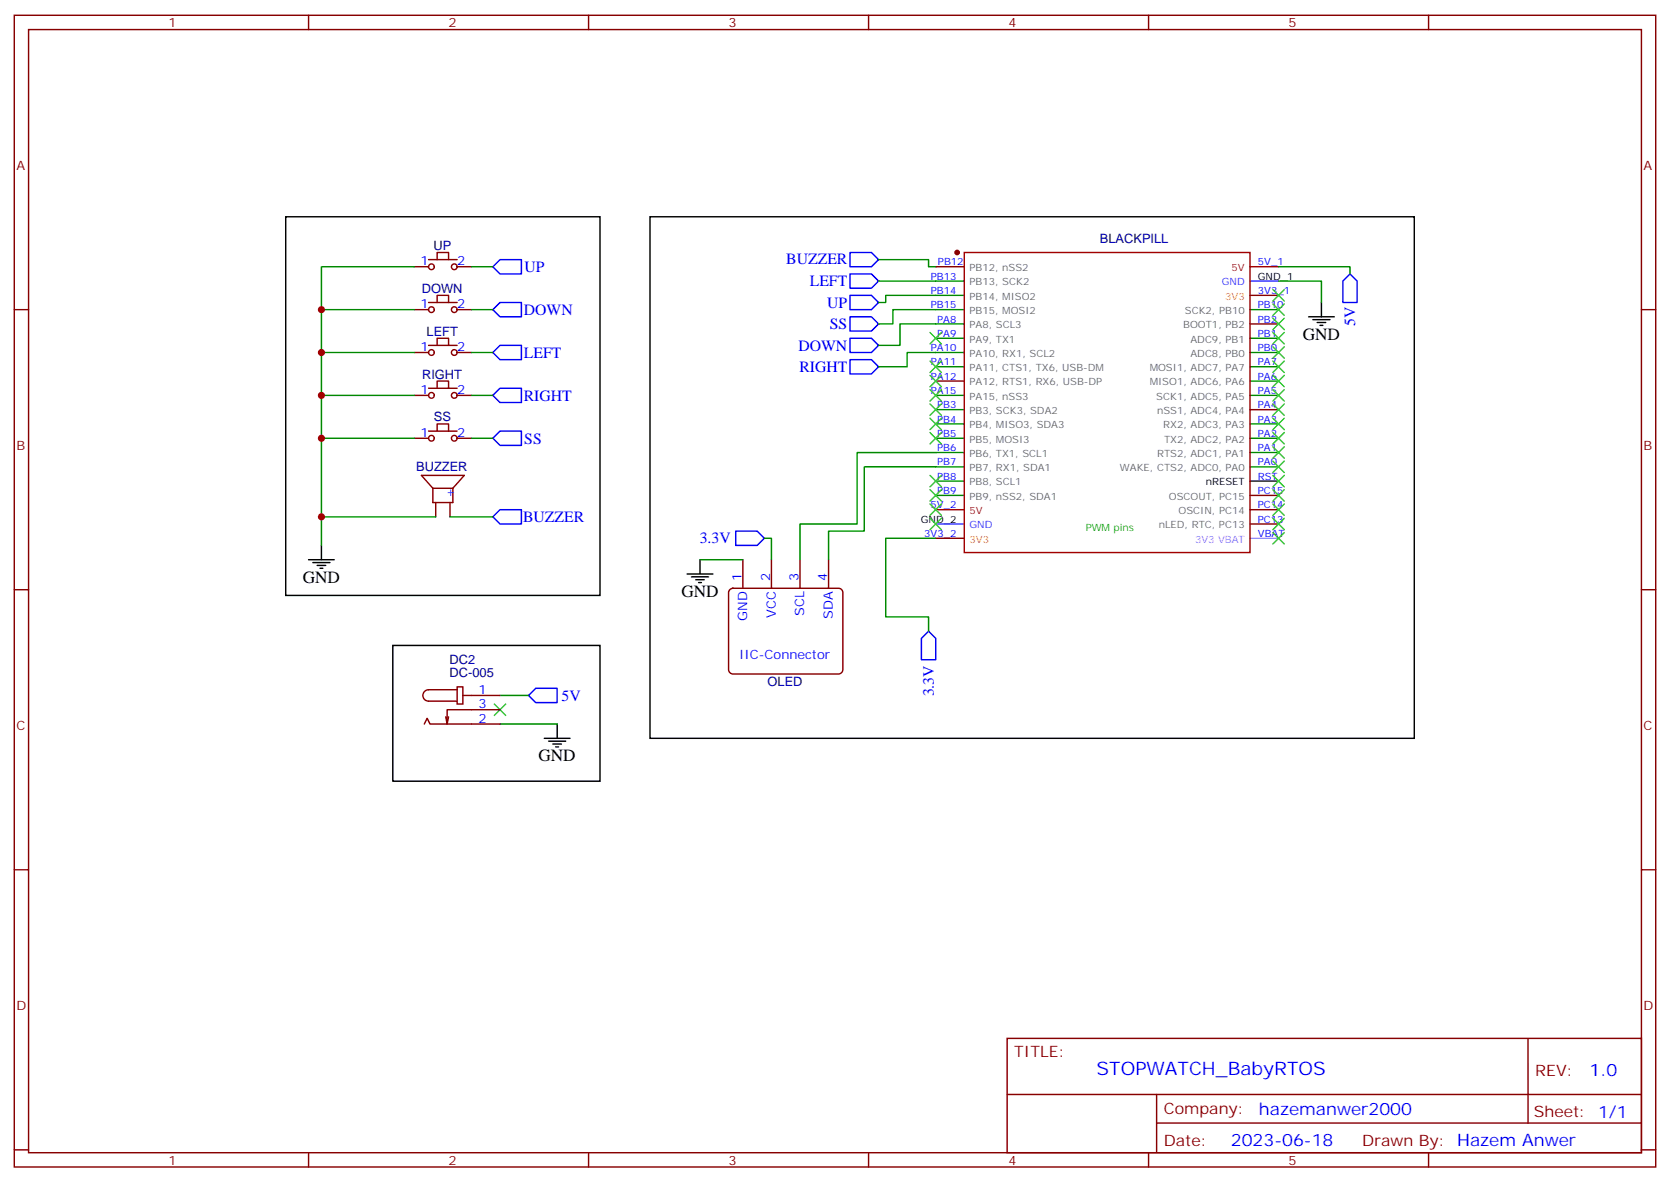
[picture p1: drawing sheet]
<svg xmlns="http://www.w3.org/2000/svg" width="412mm" height="292mm" viewBox="0 0 412 292" stroke-linecap="round" stroke-linejoin="round" font-family="sans-serif">
<g fill="none" stroke="#870000" stroke-width=".35">
<path d="M3.5 3.8h405.4v284.3h-405.4zM7.1 7.3h398.2v277.3h-398.2zM76.2 3.8v3.5M145.3 3.8v3.5M214.5 3.8v3.5M283.6 3.8v3.5M352.8 3.8v3.5M3.5 76.4h3.6M102.3 76.4h3.5M102.3 65.9h3.5M105.8 64.1h7.1M105.8 74.7h7.1"/>
<path d="M107.9 64.1v-1.8h2.9v1.8M107.9 74.7v-1.8h2.9v1.8M112.9 76.4h3.5M112.9 65.9h3.5M231.1 65.9h7M308.7 80h7M308.7 72.9h7M405.3 76.4h3.6M102.3 87h3.5M102.3 97.6h3.5M105.8 85.3h7.1M105.8 95.8h7.1"/>
<path d="M107.9 85.3v-1.8h2.9v1.8M107.9 95.8v-1.7h2.9v1.7M112.9 87h3.5M112.9 97.6h3.5M231.1 94.1h7M102.3 108.2h3.5M105.8 106.4h7.1M107.9 106.4v-1.7h2.9v1.7M112.9 108.2h3.5M308.7 101.1h7M106.9 120.5v3.6h4.9v-3.6M106.9 120.5h4.9"/>
<path d="M106.9 120.5l-2.8-3.1h10.6l-2.9 3.1M107.6 124.1v3.5M111.1 124.1v3.5M183.4 138.2v7M190.5 138.2v7M197.6 138.2v7M204.6 138.2v7M231.1 132.9h7M308.7 129.4h7M308.7 125.8h7M308.7 122.3h7M3.5 145.6h3.6"/>
<path d="M180.2 145.7l.8-.5h26.1a1.06 1.06 0 0 1 1 1.1v19a1.13 1.13 0 0 1-1 1.1h-26.1a1.13 1.13 0 0 1-1.1-1.1v-19zM405.3 145.6h3.6M104.8 178.8l.7-1.5 .7 1.5h17.3M110.8 177l-.4 1.8M112.9 169.6h1.4v4.2h-1.4zM112.9 170.3h-7.1a1.41 1.41 0 0 0-1.4 1.4 1.41 1.41 0 0 0 1.4 1.4h7.1M114.3 171.7h9.2M123.5 175.2h-13.1v3.6l-.3-1.8M3.5 214.7h3.6M405.3 214.7h3.6M248.7 256.4h156.6v28.2h-156.6zM377.3 256.4v20.9"/>
<path d="M248.7 270.2h156.5M285.6 277.3h119.6M285.6 270.2v14.1M3.5 283.9h3.6M76.2 284.6v3.5M145.3 284.6v3.5M214.5 284.6v3.5M283.6 284.6v3.5M352.8 284.6v3.5M405.3 283.9h3.6"/>
<circle cx="106.5" cy="76.4" r=".71"/>
<circle cx="106.5" cy="65.9" r=".71"/>
<circle cx="112.2" cy="65.9" r=".71"/>
<circle cx="112.2" cy="76.4" r=".71"/>
<circle cx="106.5" cy="87" r=".71"/>
<circle cx="106.5" cy="97.6" r=".71"/>
<circle cx="112.2" cy="97.6" r=".71"/>
<circle cx="112.2" cy="87" r=".71"/>
<circle cx="106.5" cy="108.2" r=".71"/>
<circle cx="112.2" cy="108.2" r=".71"/>
</g>
<circle cx="236.4" cy="62.3" r=".53" fill="#870000" stroke="#870000" stroke-width=".35"/>
<g fill="none" stroke="#090" stroke-width=".35">
<path d="M231.1 69.4h7M231.1 72.9h7M231.1 76.4h7M231.1 80h7M308.7 76.4h7M231.1 83.5h7M231.1 87h7M231.1 90.6h7M231.1 97.6h7M308.7 83.5h7M308.7 87h7M308.7 90.6h7"/>
<path d="M308.7 97.6h7M308.7 94.1h7M231.1 101.1h7M231.1 104.7h7M231.1 108.2h7M231.1 111.7h7M231.1 115.3h7M231.1 118.8h7M308.7 104.7h7M308.7 108.2h7M308.7 111.7h7M308.7 115.3h7"/>
<path d="M231.1 122.3h7"/>
</g>
<path d="M308.7 65.9h7M231.1 125.8h7" fill="none" stroke="#f00" stroke-width=".35"/>
<path d="M308.7 69.4h7M231.1 129.4h7" fill="none" stroke="#60f" stroke-width=".35"/>
<path d="M308.7 132.9h7" fill="none" stroke="#f0f" stroke-width=".35"/>
<g fill="none" stroke="#000" stroke-width=".35">
<path d="M70.6 53.5h77.6v93.5h-77.6zM160.5 53.5h188.7v128.8h-188.7zM323.1 78.2h6.4M324.2 78.9h4.2M325.3 79.6h2.1M326.3 74.7v3.5M326 80.3h.7M308.7 118.8h7M76.2 138.2h6.3M77.3 138.9h4.2M78.3 139.6h2.1M79.4 134.7v3.5"/>
<path d="M172.9 138.2v3.5M79 140.3h.7M97 159.3h51.2v33.6h-51.2zM169.7 141.7h6.3M170.7 142.4h4.3M171.8 143.1h2.1M172.5 143.8h.7M137.6 178.8v3.5M134.4 182.3h6.4M135.5 183h4.2M136.5 183.7h2.1M137.2 184.4h.7"/>
</g>
<path d="M238.1 62.3h70.6v74.1h-70.6z" fill="none" stroke="#900" stroke-width=".35"/>
<g fill="none" stroke="#008700" stroke-width=".35">
<path d="M102.3 76.4h-22.9v10.6M102.3 65.9h-22.9v10.5M116.4 76.4h5.3M116.4 65.9h5.3M217 64.1h12.3v1.8h1.8M217 69.4h14.1M231.1 72.9h-12.4v1.8h-1.7M231.1 76.4h-10.6v3.6h-3.5M231.1 80h-8.9v5.3h-5.2M315.7 69.4h10.6v5.3M315.7 65.9h17.7v1.7M102.3 97.6h-22.9v10.6"/>
<path d="M102.3 87h-22.9v10.6M116.4 97.6h5.3M116.4 87h5.3M231.1 87h-7.1v3.6h-7M102.3 108.2h-22.9v19.4h28.2M116.4 108.2h5.3M231.1 111.7h-19.4v17.7h-14.1v8.8M231.1 115.3h-17.7v15.8h-8.8v7.1M79.4 127.6v7.1M111.1 127.6h10.6M172.9 138.2h10.5M188.7 132.9h1.8v5.3"/>
<path d="M231.1 132.9h-12.4v19.4h10.6v3.5M123.5 171.7h7M123.5 178.8h14.1"/>
</g>
<g fill="none" stroke="#00f" stroke-width=".35">
<path d="M121.7 76.4l1.8-1.7h5.3v3.5h-5.3zM121.7 65.9l1.8-1.8h5.3v3.5h-5.3zM209.9 62.3h5.3l1.8 1.8-1.8 1.8h-5.3zM209.9 67.6h5.3l1.8 1.8-1.8 1.8h-5.3zM209.9 72.9h5.3l1.8 1.8-1.8 1.7h-5.3zM209.9 78.2h5.3l1.8 1.8-1.8 1.7h-5.3zM333.4 67.6l1.7 1.8v5.3h-3.5v-5.3zM121.7 97.6l1.8-1.8h5.3v3.6h-5.3zM121.7 87l1.8-1.7h5.3v3.5h-5.3zM209.9 83.5h5.3l1.8 1.8-1.8 1.7h-5.3zM209.9 88.8h5.3l1.8 1.8-1.8 1.7h-5.3zM121.7 108.2l1.8-1.8h5.3v3.6h-5.3z"/>
<path d="M121.7 127.6l1.8-1.8h5.3v3.6h-5.3zM181.7 131.1h5.3l1.7 1.8-1.7 1.8h-5.3zM229.3 155.8l1.8 1.8v5.3h-3.6v-5.3zM132.3 169.9h5.3v3.6h-5.3l-1.8-1.8z"/>
</g>
<g fill="none" stroke="#3c3" stroke-width=".35">
<path d="M314.3 78.6l2.8 2.8M314.3 75l2.8 2.9M314.3 71.5l2.8 2.8M317.1 78.6l-2.8 2.8M317.1 75l-2.8 2.9M317.1 71.5l-2.8 2.8M229.7 99.7l2.8 2.9M229.7 96.2l2.8 2.8M229.7 92.7l2.8 2.8M229.7 82.1l2.8 2.8M229.7 89.1l2.8 2.9M232.5 99.7l-2.8 2.9"/>
<path d="M232.5 96.2l-2.8 2.8M232.5 92.7l-2.8 2.8M232.5 82.1l-2.8 2.8M232.5 89.1l-2.8 2.9M314.3 99.7l2.8 2.9M314.3 96.2l2.8 2.8M314.3 92.7l2.8 2.8M314.3 89.1l2.8 2.9M314.3 85.6l2.8 2.8M314.3 82.1l2.8 2.8M317.1 99.7l-2.8 2.9M317.1 96.2l-2.8 2.8"/>
<path d="M317.1 92.7l-2.8 2.8M317.1 89.1l-2.8 2.9M317.1 85.6l-2.8 2.8M317.1 82.1l-2.8 2.8M229.7 117.4l2.8 2.8M229.7 106.8l2.8 2.8M229.7 103.3l2.8 2.8M232.5 117.4l-2.8 2.8M232.5 106.8l-2.8 2.8M232.5 103.3l-2.8 2.8M314.3 117.4l2.8 2.8M314.3 113.8l2.8 2.9"/>
<path d="M314.3 110.3l2.8 2.8M314.3 106.8l2.8 2.8M314.3 103.3l2.8 2.8M317.1 117.4l-2.8 2.8M317.1 113.8l-2.8 2.9M317.1 110.3l-2.8 2.8M317.1 106.8l-2.8 2.8M317.1 103.3l-2.8 2.8M229.7 120.9l2.8 2.8M229.7 128l2.8 2.8M229.7 124.4l2.8 2.8M232.5 120.9l-2.8 2.8"/>
<path d="M232.5 128l-2.8 2.8M232.5 124.4l-2.8 2.8M314.3 131.5l2.8 2.8M314.3 128l2.8 2.8M314.3 124.4l2.8 2.8M314.3 120.9l2.8 2.8M317.1 131.5l-2.8 2.8M317.1 128l-2.8 2.8M317.1 124.4l-2.8 2.8M317.1 120.9l-2.8 2.8M122.1 173.8l2.8 2.8M124.9 173.8l-2.8 2.8"/>
</g>
<g fill="#c00">
<circle cx="79.4" cy="127.6" r=".88"/>
<circle cx="79.4" cy="108.2" r=".88"/>
<circle cx="79.4" cy="97.6" r=".88"/>
<circle cx="79.4" cy="87" r=".88"/>
<circle cx="79.4" cy="76.4" r=".88"/>
</g>
<text font-size="4.6" fill="#00f" x="270.8" y="265.4">STOPWATCH_BabyRTOS</text>
<g font-size="4.2">
<text x="321.7" y="83.9">GND</text>
<text x="74.8" y="143.8">GND</text>
<text x="168.3" y="147.4">GND</text>
<text x="133" y="187.9">GND</text>
</g>
<g font-size="4.2" fill="#00f">
<text x="392.5" y="265.6">1.0</text>
<text x="310.9" y="275.2">hazemanwer2000</text>
<text x="304" y="283">2023-06-18</text>
</g>
<g font-size="3.9" fill="#00f">
<text x="194.2" y="65.3">BUZZER</text>
<text x="129.6" y="67.2">UP</text>
<text x="200" y="70.7">LEFT</text>
<text x="129.4" y="77.8">DOWN</text>
<text x="204.3" y="76">UP</text>
<text x="204.9" y="81.2">SS</text>
<text x="334.6" y="80.6" transform="rotate(-90 334.6 80.6)">5V</text>
<text x="129.4" y="88.4">LEFT</text>
<text x="197.2" y="86.5">DOWN</text>
<text x="197.4" y="91.8">RIGHT</text>
<text x="129.4" y="99">RIGHT</text>
<text x="129.5" y="109.5">SS</text>
<text x="129.2" y="128.9">BUZZER</text>
<text x="172.8" y="134.1">3.3V</text>
<text x="138.7" y="173">5V</text>
<text x="230.6" y="171.9" transform="rotate(-90 230.6 171.9)">3.3V</text>
</g>
<g font-size="3.9" fill="#800">
<text x="250.5" y="260.9">TITLE:</text>
<text x="379.1" y="265.6">REV:</text>
<text x="287.4" y="275.1">Company:</text>
<text x="378.7" y="275.8">Sheet: 1/1</text>
<text x="287.4" y="282.8">Date:</text>
<text x="336.4" y="282.9">Drawn By: Hazem Anwer</text>
</g>
<g font-size="3.2" fill="#800">
<text x="41.6" y="6.8">1</text>
<text x="110.8" y="6.8">2</text>
<text x="179.9" y="6.8">3</text>
<text x="249.1" y="6.8">4</text>
<text x="318.2" y="6.8">5</text>
<text x="4.1" y="41.9">A</text>
<text x="405.9" y="41.9">A</text>
<text x="4.1" y="111">B</text>
<text x="405.9" y="111">B</text>
<text x="4.1" y="180.2">C</text>
<text x="405.9" y="180.2">C</text>
<text x="4.1" y="249.3">D</text>
<text x="405.9" y="249.3">D</text>
<text x="41.6" y="287.6">1</text>
<text x="110.8" y="287.6">2</text>
<text x="179.9" y="287.6">3</text>
<text x="249.1" y="287.6">4</text>
<text x="318.2" y="287.6">5</text>
</g>
<g font-size="3.2" fill="#00f">
<text x="103.8" y="65.5">1</text>
<text x="112.9" y="65.5">2</text>
<text x="103.8" y="76.1">1</text>
<text x="112.9" y="76.1">2</text>
<text x="103.8" y="86.7">1</text>
<text x="112.9" y="86.7">2</text>
<text x="103.8" y="97.3">1</text>
<text x="112.9" y="97.3">2</text>
<text x="103.8" y="107.8">1</text>
<text x="112.9" y="107.8">2</text>
<text x="112.2" y="123" transform="rotate(-90 112.2 123)">+</text>
<text x="183.1" y="143.5" transform="rotate(-90 183.1 143.5)">1</text>
<text x="190.1" y="143.5" transform="rotate(-90 190.1 143.5)">2</text>
<text x="197.2" y="143.5" transform="rotate(-90 197.2 143.5)">3</text>
<text x="204.3" y="143.5" transform="rotate(-90 204.3 143.5)">4</text>
<text x="184.5" y="153.2" transform="rotate(-90 184.5 153.2)">GND</text>
<text x="191.6" y="152.5" transform="rotate(-90 191.6 152.5)">VCC</text>
<text x="198.6" y="152.1" transform="rotate(-90 198.6 152.1)">SCL</text>
<text x="205.7" y="152.7" transform="rotate(-90 205.7 152.7)">SDA</text>
<text x="182.5" y="162.8">IIC-Connector</text>
<text x="118.2" y="171.3">1</text>
<text x="118.2" y="178.4">2</text>
<text x="118.2" y="174.9">3</text>
</g>
<g font-size="3.2" fill="#000080">
<text x="107.1" y="61.7">UP</text>
<text x="271.6" y="60.1">BLACKPILL</text>
<text x="104.2" y="72.3">DOWN</text>
<text x="105.3" y="82.9">LEFT</text>
<text x="104.2" y="93.5">RIGHT</text>
<text x="107.2" y="104">SS</text>
<text x="102.8" y="116.4">BUZZER</text>
<text x="111" y="167.1">DC-005</text>
<text x="111" y="163.9">DC2</text>
<text x="189.5" y="169.4">OLED</text>
</g>
<g font-size="2.5" fill="#00f">
<text x="231.6" y="65.5">PB12</text>
<text x="310.6" y="65.5">5V_1</text>
<text x="229.9" y="69">PB13</text>
<text x="229.9" y="72.6">PB14</text>
<text x="229.9" y="76.1">PB15</text>
<text x="310.6" y="76.1">PB10</text>
<text x="310.6" y="72.6">3V3_1</text>
<text x="231.4" y="79.6">PA8</text>
<text x="231.4" y="83.1">PA9</text>
<text x="310.6" y="83.1">PB1</text>
<text x="310.6" y="79.6">PB2</text>
<text x="229.9" y="86.7">PA10</text>
<text x="310.6" y="86.7">PB0</text>
<text x="229.9" y="90.2">PA11</text>
<text x="229.9" y="93.7">PA12</text>
<text x="310.6" y="93.7">PA6</text>
<text x="310.6" y="90.2">PA7</text>
<text x="229.9" y="97.3">PA15</text>
<text x="231.4" y="100.8">PB3</text>
<text x="310.6" y="100.8">PA4</text>
<text x="310.6" y="97.3">PA5</text>
<text x="231.4" y="104.3">PB4</text>
<text x="231.4" y="107.8">PB5</text>
<text x="310.6" y="107.8">PA2</text>
<text x="310.6" y="104.3">PA3</text>
<text x="231.4" y="111.4">PB6</text>
<text x="310.6" y="111.4">PA1</text>
<text x="231.4" y="114.9">PB7</text>
<text x="231.4" y="118.4">PB8</text>
<text x="310.6" y="118.4">RST</text>
<text x="310.6" y="114.9">PA0</text>
<text x="229.8" y="125.5">5V_2</text>
<text x="231.4" y="122">PB9</text>
<text x="310.6" y="125.5">PC14</text>
<text x="310.6" y="122">PC15</text>
<text x="310.6" y="129">PC13</text>
<text x="228.2" y="132.5">3V3_2</text>
<text x="310.6" y="132.5">VBAT</text>
</g>
<g font-size="2.5" fill="#666">
<text x="239.4" y="66.9">PB12, nSS2</text>
<text x="239.4" y="70.4">PB13, SCK2</text>
<text x="239.4" y="74">PB14, MISO2</text>
<text x="239.4" y="77.5">PB15, MOSI2</text>
<text x="292.6" y="77.5">SCK2, PB10</text>
<text x="239.4" y="81">PA8, SCL3</text>
<text x="292.2" y="81">BOOT1, PB2</text>
<text x="239.4" y="84.6">PA9, TX1</text>
<text x="239.4" y="88.1">PA10, RX1, SCL2</text>
<text x="294" y="88.1">ADC8, PB0</text>
<text x="294" y="84.6">ADC9, PB1</text>
<text x="239.4" y="91.6">PA11, CTS1, TX6, USB-DM</text>
<text x="239.4" y="95.1">PA12, RTS1, RX6, USB-DP</text>
<text x="283.9" y="95.1">MISO1, ADC6, PA6</text>
<text x="283.9" y="91.6">MOSI1, ADC7, PA7</text>
<text x="239.4" y="98.7">PA15, nSS3</text>
<text x="285.5" y="98.7">SCK1, ADC5, PA5</text>
<text x="239.4" y="102.2">PB3, SCK3, SDA2</text>
<text x="239.4" y="105.7">PB4, MISO3, SDA3</text>
<text x="285.7" y="102.2">nSS1, ADC4, PA4</text>
<text x="287.2" y="105.7">RX2, ADC3, PA3</text>
<text x="239.4" y="109.3">PB5, MOSI3</text>
<text x="239.4" y="112.8">PB6, TX1, SCL1</text>
<text x="285.7" y="112.8">RTS2, ADC1, PA1</text>
<text x="287.4" y="109.3">TX2, ADC2, PA2</text>
<text x="239.4" y="116.3">PB7, RX1, SDA1</text>
<text x="239.4" y="119.8">PB8, SCL1</text>
<text x="276.6" y="116.3">WAKE, CTS2, ADC0, PA0</text>
<text x="239.4" y="123.4">PB9, nSS2, SDA1</text>
<text x="288.6" y="123.4">OSCOUT, PC15</text>
<text x="286.1" y="130.4">nLED, RTC, PC13</text>
<text x="291" y="126.9">OSCIN, PC14</text>
</g>
<g font-size="2.5" fill="#60f">
<text x="301.7" y="70.4">GND</text>
<text x="239.4" y="130.4">GND</text>
</g>
<g font-size="2.5" fill="#f00">
<text x="304.1" y="66.9">5V</text>
<text x="239.4" y="126.9">5V</text>
</g>
<g font-size="2.5">
<text x="310.6" y="69">GND_1</text>
<text x="297.8" y="119.8">nRESET</text>
<text x="227.4" y="129">GND_2</text>
</g>
<g font-size="2.5" fill="#f90">
<text x="302.6" y="74">3V3</text>
<text x="239.4" y="133.9">3V3</text>
</g>
<text font-size="2.5" fill="#390" x="268.1" y="131.1">PWM pins</text>
<text font-size="2.5" fill="#f0f" x="295.1" y="133.9">3V3 VBAT</text>
</svg>
